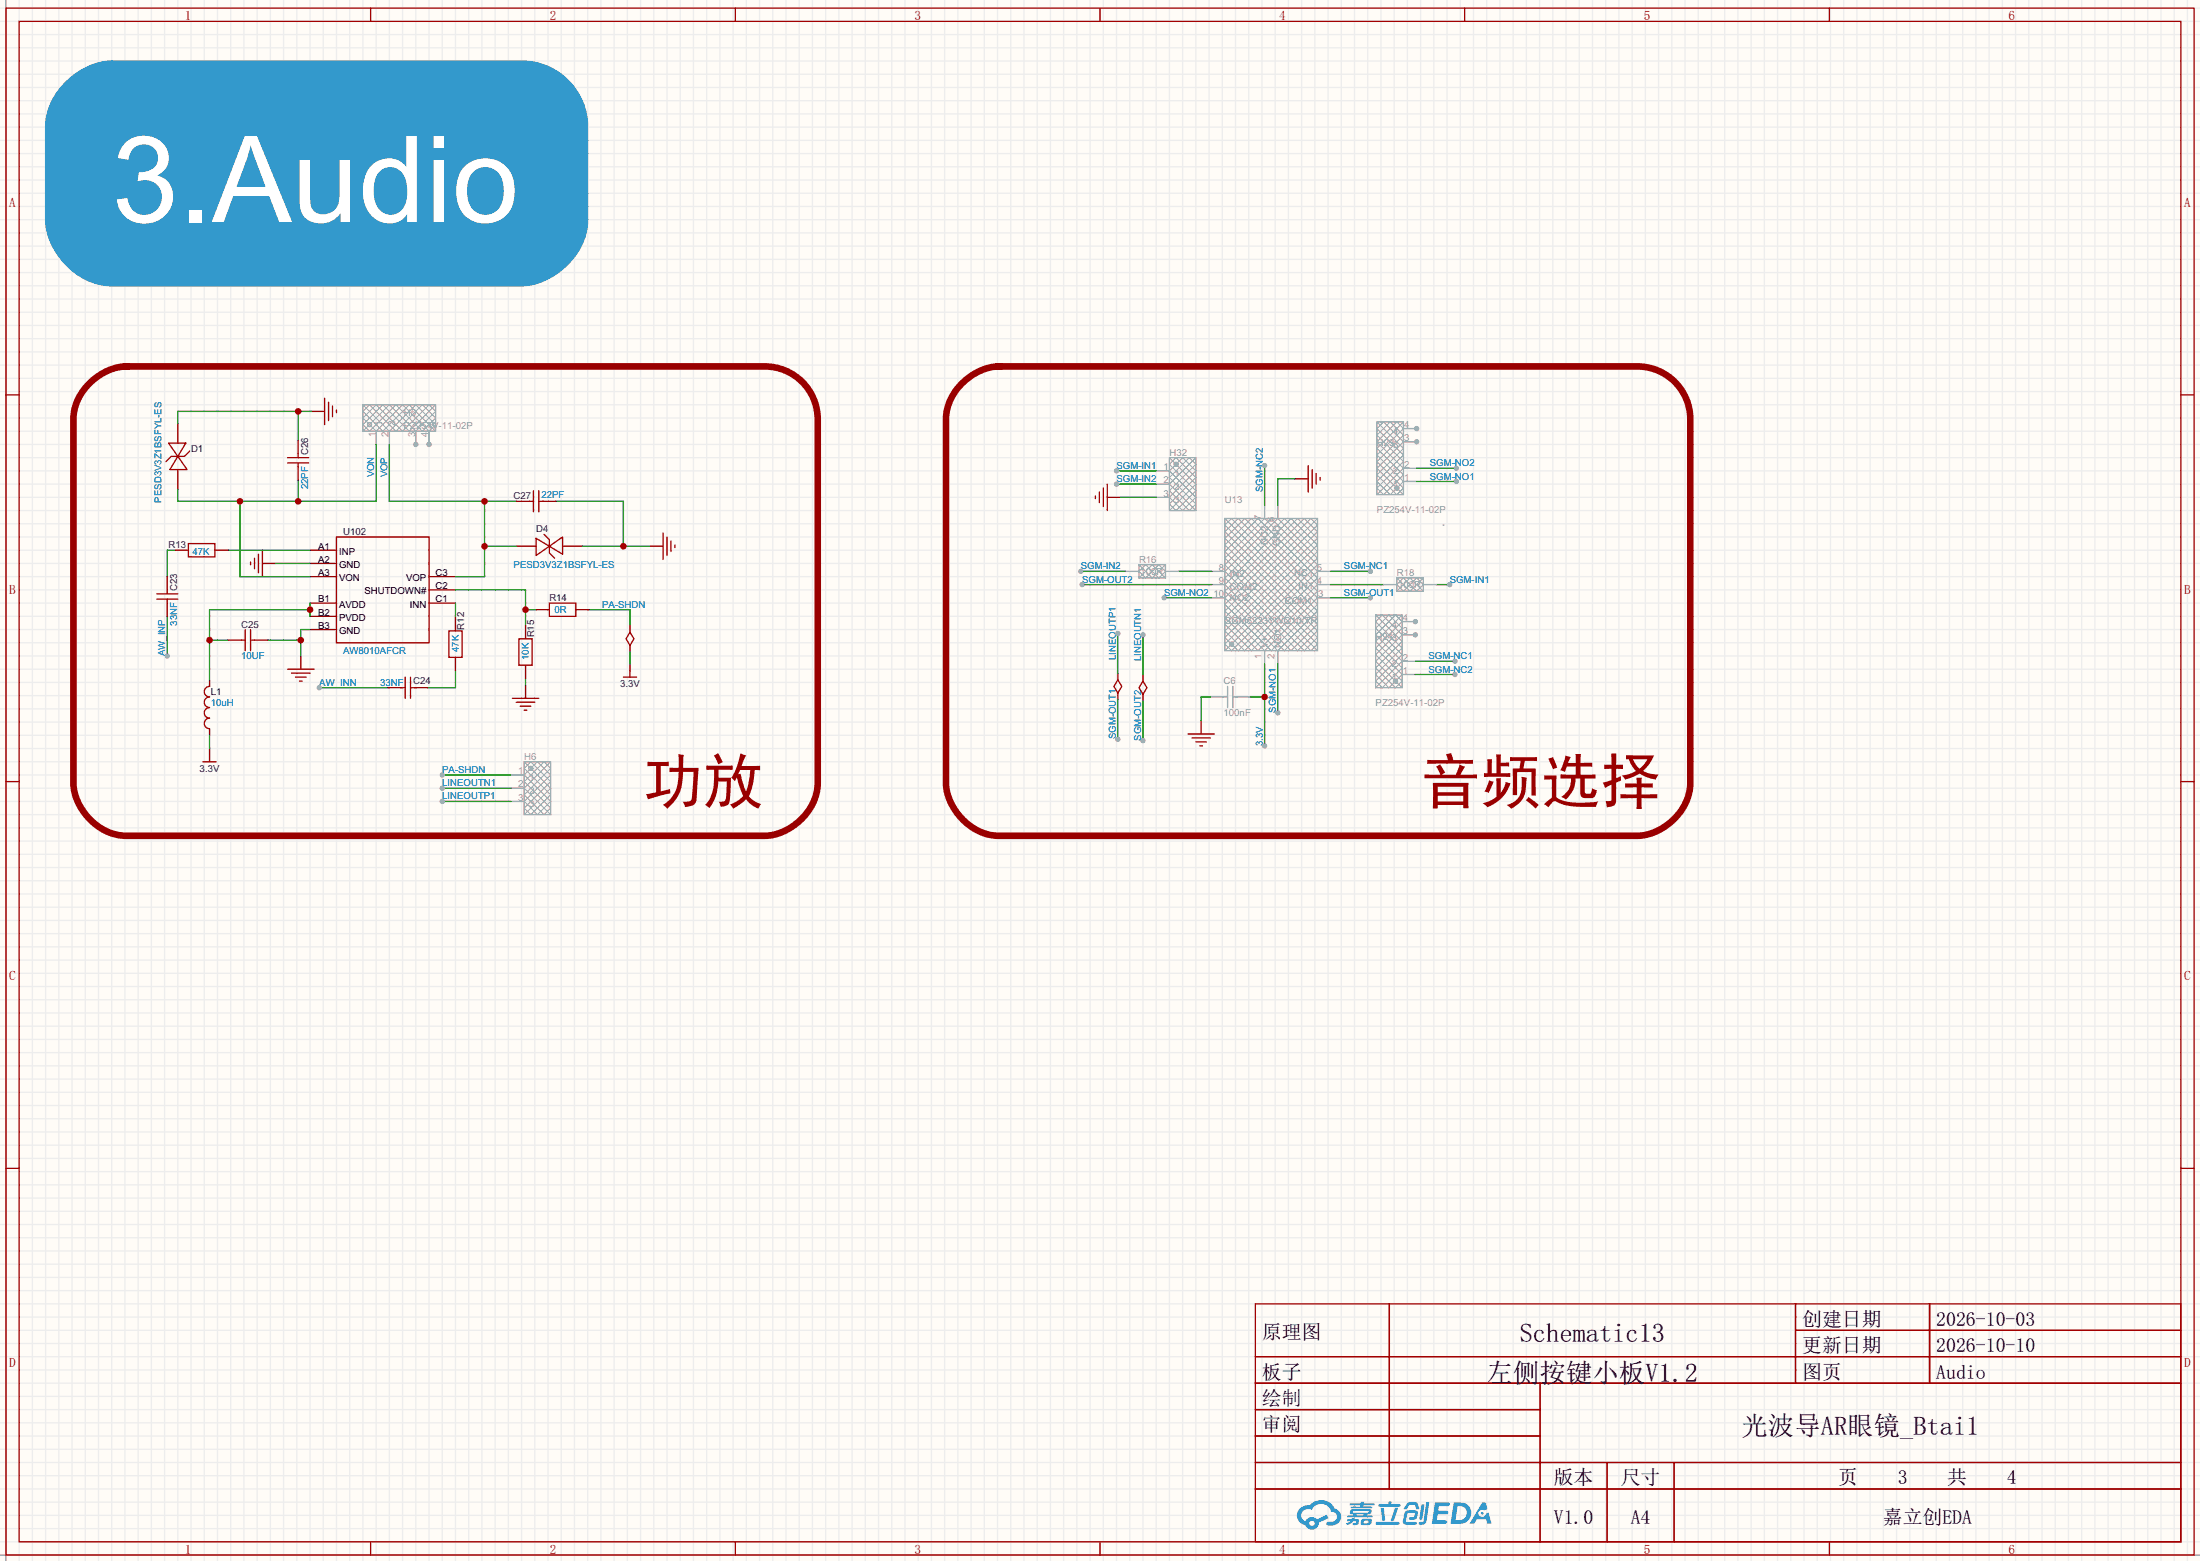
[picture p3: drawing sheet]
<svg xmlns="http://www.w3.org/2000/svg" width="423mm" height="300mm" viewBox="0 0 423 300" stroke-linecap="round" stroke-linejoin="round" font-family="sans-serif">
<path d="M0 0h422.7v299.9h-422.7z" fill="#fffcf7"/>
<g fill="none" stroke="#ededed" stroke-width=".25">
<path d="M0 1.6h422.7M0 4.1h422.7M0 6.6h422.7M0 9.2h422.7M0 11.7h422.7M0 14.3h422.7M0 16.8h422.7M0 19.3h422.7M1.1 0v299.9M3.7 0v299.9M6.2 0v299.9M8.8 0v299.9"/>
<path d="M11.3 0v299.9M13.8 0v299.9M16.4 0v299.9M18.9 0v299.9M21.5 0v299.9M24 0v299.9M26.5 0v299.9M29.1 0v299.9M31.6 0v299.9M34.2 0v299.9M36.7 0v299.9M39.2 0v299.9"/>
<path d="M41.8 0v299.9M44.3 0v299.9M46.9 0v299.9M49.4 0v299.9M51.9 0v299.9M54.5 0v299.9M57 0v299.9M59.6 0v299.9M62.1 0v299.9M64.6 0v299.9M67.2 0v299.9M69.7 0v299.9"/>
<path d="M72.3 0v299.9M74.8 0v299.9M77.3 0v299.9M79.9 0v299.9M82.4 0v299.9M85 0v299.9M87.5 0v299.9M90 0v299.9M92.6 0v299.9M95.1 0v299.9M97.7 0v299.9M100.2 0v299.9"/>
<path d="M102.7 0v299.9M105.3 0v299.9M107.8 0v299.9M110.4 0v299.9M112.9 0v299.9M115.4 0v299.9M118 0v299.9M120.5 0v299.9M123.1 0v299.9M125.6 0v299.9M128.1 0v299.9M130.7 0v299.9"/>
<path d="M133.2 0v299.9M135.8 0v299.9M138.3 0v299.9M140.8 0v299.9M143.4 0v299.9M145.9 0v299.9M148.5 0v299.9M151 0v299.9M153.5 0v299.9M156.1 0v299.9M158.6 0v299.9M161.2 0v299.9"/>
<path d="M163.7 0v299.9M166.2 0v299.9M168.8 0v299.9M171.3 0v299.9M173.9 0v299.9M176.4 0v299.9M178.9 0v299.9M181.5 0v299.9M184 0v299.9M186.6 0v299.9M189.1 0v299.9M191.6 0v299.9"/>
<path d="M194.2 0v299.9M196.7 0v299.9M199.3 0v299.9M201.8 0v299.9M204.3 0v299.9M206.9 0v299.9M209.4 0v299.9M212 0v299.9M214.5 0v299.9M217 0v299.9M219.6 0v299.9M222.1 0v299.9"/>
<path d="M224.7 0v299.9M227.2 0v299.9M229.7 0v299.9M232.3 0v299.9M234.8 0v299.9M237.4 0v299.9M239.9 0v299.9M242.4 0v299.9M245 0v299.9M247.5 0v299.9M250.1 0v299.9M252.6 0v299.9"/>
<path d="M255.1 0v299.9M257.7 0v299.9M260.2 0v299.9M262.8 0v299.9M265.3 0v299.9M267.8 0v299.9M270.4 0v299.9M272.9 0v299.9M275.5 0v299.9M278 0v299.9M280.5 0v299.9M283.1 0v299.9"/>
<path d="M285.6 0v299.9M288.2 0v299.9M290.7 0v299.9M293.2 0v299.9M295.8 0v299.9M298.3 0v299.9M300.9 0v299.9M303.4 0v299.9M305.9 0v299.9M308.5 0v299.9M311 0v299.9M313.6 0v299.9"/>
<path d="M316.1 0v299.9M318.6 0v299.9M321.2 0v299.9M323.7 0v299.9M326.3 0v299.9M328.8 0v299.9M331.3 0v299.9M333.9 0v299.9M336.4 0v299.9M339 0v299.9M341.5 0v299.9M344 0v299.9"/>
<path d="M346.6 0v299.9M349.1 0v299.9M351.7 0v299.9M354.2 0v299.9M356.7 0v299.9M359.3 0v299.9M361.8 0v299.9M364.4 0v299.9M366.9 0v299.9M369.4 0v299.9M372 0v299.9M374.5 0v299.9"/>
<path d="M377.1 0v299.9M379.6 0v299.9M382.1 0v299.9M384.7 0v299.9M387.2 0v299.9M389.8 0v299.9M392.3 0v299.9M394.8 0v299.9M397.4 0v299.9M399.9 0v299.9M402.5 0v299.9M405 0v299.9"/>
<path d="M407.5 0v299.9M410.1 0v299.9M412.6 0v299.9M415.2 0v299.9M417.7 0v299.9M420.2 0v299.9M0 21.9h422.7M0 24.4h422.7M0 27h422.7M0 29.5h422.7M0 32h422.7M0 34.6h422.7"/>
<path d="M0 37.1h422.7M0 39.7h422.7M0 42.2h422.7M0 44.7h422.7M0 47.3h422.7M0 49.8h422.7M0 52.4h422.7M0 54.9h422.7M0 57.4h422.7M0 60h422.7M0 62.5h422.7M0 65.1h422.7"/>
<path d="M0 67.6h422.7M0 70.1h422.7M0 72.7h422.7M0 75.2h422.7M0 77.8h422.7M0 80.3h422.7M0 82.8h422.7M0 85.4h422.7M0 87.9h422.7M0 90.5h422.7M0 93h422.7M0 95.5h422.7"/>
<path d="M0 98.1h422.7M0 100.6h422.7M0 103.2h422.7M0 105.7h422.7M0 108.2h422.7M0 110.8h422.7M0 113.3h422.7M0 115.9h422.7M0 118.4h422.7M0 120.9h422.7M0 123.5h422.7M0 126h422.7"/>
<path d="M0 128.6h422.7M0 131.1h422.7M0 133.6h422.7M0 136.2h422.7M0 138.7h422.7M0 141.3h422.7M0 143.8h422.7M0 146.3h422.7M0 148.9h422.7M0 151.4h422.7M0 154h422.7M0 156.5h422.7"/>
<path d="M0 159h422.7M0 161.6h422.7M0 164.1h422.7M0 166.7h422.7M0 169.2h422.7M0 171.7h422.7M0 174.3h422.7M0 176.8h422.7M0 179.4h422.7M0 181.9h422.7M0 184.4h422.7M0 187h422.7"/>
<path d="M0 189.5h422.7M0 192.1h422.7M0 194.6h422.7M0 197.1h422.7M0 199.7h422.7M0 202.2h422.7M0 204.8h422.7M0 207.3h422.7M0 209.8h422.7M0 212.4h422.7M0 214.9h422.7M0 217.5h422.7"/>
<path d="M0 220h422.7M0 222.5h422.7M0 225.1h422.7M0 227.6h422.7M0 230.2h422.7M0 232.7h422.7M0 235.2h422.7M0 237.8h422.7M0 240.3h422.7M0 242.9h422.7M0 245.4h422.7M0 247.9h422.7"/>
<path d="M0 250.5h422.7M0 253h422.7M0 255.6h422.7M0 258.1h422.7M0 260.6h422.7M0 263.2h422.7M0 265.7h422.7M0 268.3h422.7M0 270.8h422.7M0 273.3h422.7M0 275.9h422.7M0 278.4h422.7"/>
<path d="M0 281h422.7M0 283.5h422.7M0 286h422.7M0 288.6h422.7M0 291.1h422.7M0 293.7h422.7M0 296.2h422.7M0 298.7h422.7"/>
</g>
<path d="M1.1 0v299.9M0 298.7h422.7" fill="none" stroke="#999" stroke-width=".25"/>
<g fill="none" stroke="#a10000" stroke-width=".25">
<path d="M1.1 1.6h420.4v297.1h-420.4zM3.7 4.1h415.3v292.1h-415.3zM71.2 1.6v2.5M141.3 1.6v2.5M211.3 1.6v2.5M281.4 1.6v2.5M351.5 1.6v2.5M1.1 75.9h2.6M419 75.9h2.5M1.1 150.2h2.6M419 150.2h2.5M1.1 224.4h2.6"/>
<path d="M419 224.4h2.5M241.2 250.5h177.8v45.7h-177.8zM266.9 250.5v35.5M345 250.5v15.2M345 255.6h74M370.7 250.5v15.2M241.2 260.6h177.8M241.2 265.7h177.8M241.2 270.8h54.7M241.2 275.9h54.7M295.9 265.7v30.5M71.2 296.2v2.5"/>
<path d="M141.3 296.2v2.5M211.3 296.2v2.5M241.2 281h177.8M241.2 286h177.8M281.4 296.2v2.5M308.8 281v15.2M321.6 281v15.2M351.5 296.2v2.5"/>
</g>
<g fill="#5487ff">
<path d="M275.7 288.6h1.6a1.34 1.34 0 0 1 1.2 .2 .37 .37 0 0 1-.3 .6h-1.7l-.2 .8h1.6a.37 .37 0 0 1 .4 .4 .37 .37 0 0 1-.4 .3h-1.7l-.2 1.1h1.4a.48 .48 0 0 1 .6 .4v.2l-.3 .2h-2.6z"/>
<path d="M284.7 288.7h.7l.4 1.2-.6 .3a.72 .72 0 0 0-1.1 .2 .72 .72 0 0 0 .3 1 .72 .72 0 0 0 1-.4l.1-.2 .5-.2 .6 2.1h-.8l-.3-.8h-1.8l-.5 .8h-.9z"/>
<path d="M273.1 289h.6l-.4 2.7a.31 .31 0 0 1-.3 .3 .31 .31 0 0 1-.3-.3z"/>
<path d="M274 288.6h.6l-.5 3.7a.97 .97 0 0 1-1.6 .5l.2-.4h.6l.2-.2z"/>
<path d="M270.3 288.8l.5-.2h1.2l.4 .4 .3 .8-.6 .2-.3-.9h-.8l-.2 .1-.6 .8-.5-.1z"/>
<path d="M269.9 290.4l.5-.3h1.4a.69 .69 0 0 1 .6 .5 .69 .69 0 0 1-.1 .7 .74 .74 0 0 1-.8 .7h-.6a.27 .27 0 0 1-.2-.3 .27 .27 0 0 1 .3-.3h.6l.2-.7h-1.4l-.3 1.6 1.9 .1a.28 .28 0 0 1 .2 .3 .28 .28 0 0 1-.3 .2h-1.9l-.4-.3-.1-.4z"/>
<path d="M264.3 292.4h4.3a.28 .28 0 0 1 .3 .3 .28 .28 0 0 1-.3 .2h-4.2l-.1-.1z"/>
<path d="M268 289.7h.6l-.8 2.4a.3 .3 0 0 1-.4 .2 .3 .3 0 0 1-.2-.3z"/>
<path d="M265.3 289.7h.6l.2 2.2-.2 .3-.4-.2z"/>
<path d="M264.8 288.9h1.9l.2-.5h.5l-.1 .5h1.5a.27 .27 0 0 1 .3 .3 .27 .27 0 0 1-.3 .3h-3.9l-.1-.2z"/>
<path d="M258.9 291.8h.7l.1-.1 .6-.1-.1 .2 .8 .1 .1 .3-.2 .6-1.1 .2v-.4l.7-.1v-.2l-.5-.1-.5 .5-.8 .3-.1-.4 .8-.3h-.6z"/>
<path d="M259.3 288.8h2.1l.1-.3h.6l-.1 .3h1.9l.2 .2-.2 .2h-1.9l-.1 .2h1.6l.2 .2-.2 .2h-3.9l-.1-.4h1.8v-.2h-1.9l-.1-.1z"/>
<path d="M279.3 288.6l-.6 4.2h1.4a2.14 2.14 0 0 0 2.6-2.2 2.14 2.14 0 0 0-2.7-2zM280 289.3a1.37 1.37 0 0 1 1.8 1.2 1.37 1.37 0 0 1-1.5 1.5h-.7z"/>
<path d="M259.4 290.1l-.1 .7 .6 .1 .1 .2h-1.2l.1 .4h4.6l.2-.1-.2-.3h-.9l.1-.2a.6 .6 0 0 0 .7-.2 .6 .6 0 0 0 0-.7l-3.6-.1zM260 290.3l2.9 .1-.1 .2h-2.8zM260.6 290.9h1.4l-.1 .2h-1.2z"/>
<path d="M261.6 291.9a.9 .9 0 0 0-.1 1 2.48 2.48 0 0 0 1.9-.1 .84 .84 0 0 0 0-1h-1.4zM262.1 292.2l.7-.1 .1 .4-.2 .1h-.7z"/>
<path d="M249.8 289.7a1.91 1.91 0 0 0-.6 2 1.91 1.91 0 0 0 1.6 1.3 1.35 1.35 0 0 0 1.5 .9 1.35 1.35 0 0 0 1.1-1.4l1.9-.9-.5-.6-1.8 .9a1.41 1.41 0 0 0-2.2 .3 1.25 1.25 0 0 1-.6-1.7 1.25 1.25 0 0 1 1.8-.4 1.97 1.97 0 0 1 2-1.2 1.97 1.97 0 0 1 1.7 1.5 .96 .96 0 0 1 1.1 .9 .96 .96 0 0 1-.9 1h-.6a.39 .39 0 0 0-.5 .4 .39 .39 0 0 0 .4 .4 1.87 1.87 0 0 0 1.9-.5 1.87 1.87 0 0 0 .3-2.1l-.6-.6-.4-.1a2.86 2.86 0 0 0-4.8-.6h-.3a2.27 2.27 0 0 0-1.5 .5zM251.6 292.7a.49 .49 0 0 1 .9 0 .49 .49 0 0 1-.9 0z"/>
<circle cx="284.8" cy="290.7" r=".27"/>
</g>
<g fill="none" stroke="#a10000" stroke-width=".25">
<path d="M32.4 85.1h3.3l-1.5 2.6zM34.2 87.7l1.7 2.5h-3.3zM36.4 86.7l-1 1h-2.5l-1 1M210.4 95.3v.5M211.2 94.5v2.1M212 93.8v3.5M212.7 93v5.1M48.1 108v.5M48.9 107.2v2.1M49.7 106.5v3.5M50.4 105.7v5.1M64.6 103.2h17.8v20.3h-17.8z"/>
<path d="M103 103.4l2.5 1.5-2.5 1.8zM104.5 102.7l1 1v2.5l1.1 1M105.5 104.9l2.6-1.7v3.3zM55.2 128.6h5.1M56 129.3h3.6M56.8 130.1h2M57.5 130.8h.5"/>
</g>
<g fill="none" stroke="#870000" stroke-width=".25">
<path d="M34.2 81.3v3.8M34.2 90.2v3.8M212.7 95.5h2.6M50.4 108.2h2.6M59.6 105.7h5M59.6 108.2h5M59.6 110.8h5M59.6 115.9h5M59.6 118.4h5M82.4 110.8h5.1M82.4 115.9h5.1M82.4 113.3h5.1"/>
<path d="M99.2 104.9h3.8M108.1 104.9h3.8M57.8 126v2.6M59.6 120.9h5"/>
</g>
<path d="M235.3 99.6l17.8 17.8-7.6 7.6-10.2-10.2 15.3-15.2 2.5 2.5-17.8 17.8 5.1 5.1 12.7-12.7-12.7-12.7-5.1 5.1 17.8 17.8-2.5 2.5-15.3-15.2 10.2-10.2 7.6 7.6-17.8 17.8M236.6 99.6l-1.3 1.3 17.8 17.8-6.3 6.3-11.5-11.4 14-14 3.8 3.8-17.8 17.8 3.8 3.8 14-14-11.4-11.4-6.4 6.4 17.8 17.7-1.3 1.3-16.5-16.5 8.9-8.9 8.9 8.9-16.5 16.5-1.3-1.3 17.8-17.7-6.3-6.4-11.5 11.4 14 14 3.8-3.8-17.8-17.8 3.8-3.8 14 14-11.4 11.4-6.4-6.3 17.8-17.8-1.3-1.3-16.5 16.5 8.9 8.9 8.9-8.9zM253.1 99.6l-17.8 17.8 7.7 7.6 10.1-10.2-15.2-15.2-2.6 2.5 17.8 17.8-5.1 5.1-12.7-12.7 12.7-12.7 5.1 5.1-17.8 17.8 2.6 2.5 15.2-15.2-10.1-10.2-7.7 7.6 17.8 17.8M236.8 123.4l.1 .2M236.9 123.9l-.1 .2" fill="none" stroke="#999" stroke-width=".19"/>
<g fill="none" stroke="#999" stroke-width=".25">
<path d="M235.3 99.6h17.8v25.4h-17.8zM243 97.1v2.5M245.5 97.1v2.5M232.8 114.8h2.5M232.8 112.3h2.5M232.8 109.8h2.5M253.1 114.8h2.6M253.1 112.3h2.6M253.1 109.8h2.6M277.2 100.9h.1M243 125v2.5M245.5 125v2.5"/>
<circle cx="236.6" cy="123.7" r=".38"/>
</g>
<path d="M243 89.4v7.7M53 108.2h6.6" fill="none" stroke="#008700" stroke-width=".25"/>
<circle cx="243" cy="89.4" r=".51" fill="#999"/>
<path d="M207.6 109.8h8.7" fill="none" stroke="#008700" stroke-width=".25"/>
<circle cx="207.6" cy="109.8" r=".51" fill="#999"/>
<path d="M226.4 109.8h6.4M51.4 123h6.4M59.6 120.9h-1.8v5.1" fill="none" stroke="#008700" stroke-width=".25"/>
<circle cx="57.8" cy="123" r=".63" fill="#c00"/>
<path d="M207.9 112.3h24.9" fill="none" stroke="#008700" stroke-width=".25"/>
<circle cx="207.9" cy="112.3" r=".51" fill="#999"/>
<path d="M264.5 95l5.1-5-5.1-5.1 3.9-3.8 1.2 1.2-5.1 5.1 5.1 5.1-2.5 2.5-2.6-2.5 5.1-5.1-5.1-5.1 1.3-1.2 3.8 3.8-5.1 5.1 5.1 5M264.5 81.1l5.1 5-5.1 5.1 3.9 3.8 1.2-1.2-5.1-5.1 5.1-5.1-2.5-2.5-2.6 2.5 5.1 5.1-5.1 5.1 1.3 1.2 3.8-3.8-5.1-5.1 5.1-5M268.5 93.4l.2 .2M268.7 93.9l-.2 .2" fill="none" stroke="#999" stroke-width=".19"/>
<g fill="none" stroke="#999" stroke-width=".25">
<path d="M264.5 81.1h5.1v13.9h-5.1zM269.6 92.5h2.6M269.6 84.9h2.6"/>
<circle cx="268.4" cy="93.8" r=".38"/>
</g>
<circle cx="272.2" cy="84.9" r=".51" fill="#999"/>
<path d="M269.6 90h2.6M269.6 82.3h2.6" fill="none" stroke="#999" stroke-width=".25"/>
<circle cx="272.2" cy="82.3" r=".51" fill="#999"/>
<path d="M69.7 77.8l5.1 5 5.1-5 3.8 3.8-1.3 1.2-5.1-5-5 5-2.6-2.5 2.6-2.5 5 5 5.1-5 1.3 1.2-3.8 3.8-5.1-5-5.1 5M83.7 77.8l-5.1 5-5.1-5-3.8 3.8 1.3 1.2 5.1-5 5.1 5 2.5-2.5-2.5-2.5-5.1 5-5.1-5-1.3 1.2 3.8 3.8 5.1-5 5.1 5M71.2 81.2l.1 .2M71.3 81.7l-.1 .2" fill="none" stroke="#999" stroke-width=".19"/>
<g fill="none" stroke="#999" stroke-width=".25">
<path d="M69.7 77.8h14v5h-14zM72.3 82.8v2.6M79.9 82.8v2.6"/>
<circle cx="71" cy="81.6" r=".38"/>
</g>
<circle cx="79.9" cy="85.4" r=".51" fill="#999"/>
<path d="M74.8 82.8v2.6M82.4 82.8v2.6" fill="none" stroke="#999" stroke-width=".25"/>
<circle cx="82.4" cy="85.4" r=".51" fill="#999"/>
<path d="M264.3 118.1l5.1 5.1-5.1 5.1 3.8 3.8 1.3-1.3-5.1-5 5.1-5.1-2.6-2.6-2.5 2.6 5.1 5.1-5.1 5 1.3 1.3 3.8-3.8-5.1-5.1 5.1-5.1M264.3 132.1l5.1-5.1-5.1-5 3.8-3.9 1.3 1.3-5.1 5.1 5.1 5.1-2.6 2.5-2.5-2.5 5.1-5.1-5.1-5.1 1.3-1.3 3.8 3.9-5.1 5 5.1 5.1M268.3 130.5l.1 .2M268.4 131l-.1 .2" fill="none" stroke="#999" stroke-width=".19"/>
<g fill="none" stroke="#999" stroke-width=".25">
<path d="M264.3 118.1h5.1v14h-5.1zM269.4 129.6h2.5M269.4 122h2.5"/>
<circle cx="268.1" cy="130.8" r=".38"/>
</g>
<circle cx="271.9" cy="122" r=".51" fill="#999"/>
<path d="M269.4 119.4h2.5M269.4 127h2.5" fill="none" stroke="#999" stroke-width=".25"/>
<circle cx="271.9" cy="119.4" r=".51" fill="#999"/>
<path d="M223.6 114.8h9.2" fill="none" stroke="#008700" stroke-width=".25"/>
<circle cx="223.6" cy="114.8" r=".51" fill="#999"/>
<path d="M240.2 133.9h2.8M243 127.5v15.8" fill="none" stroke="#008700" stroke-width=".25"/>
<circle cx="243" cy="133.9" r=".63" fill="#c00"/>
<circle cx="243" cy="143.3" r=".51" fill="#999"/>
<path d="M245.5 127.5v9.4" fill="none" stroke="#008700" stroke-width=".25"/>
<circle cx="245.5" cy="136.9" r=".51" fill="#999"/>
<path d="M255.7 109.8h7.6" fill="none" stroke="#008700" stroke-width=".25"/>
<circle cx="263.3" cy="109.8" r=".51" fill="#999"/>
<path d="M46.1 96.3v14.5h13.5M57.3 92.2v4.1M72.3 85.4v10.9h-38.1v-2.3" fill="none" stroke="#008700" stroke-width=".25"/>
<g fill="#c00">
<circle cx="57.3" cy="96.3" r=".63"/>
<circle cx="46.1" cy="96.3" r=".63"/>
</g>
<path d="M276 112.3h2.5" fill="none" stroke="#008700" stroke-width=".25"/>
<circle cx="278.5" cy="112.3" r=".51" fill="#999"/>
<path d="M255.7 112.3h10.1M255.7 114.8h7.6" fill="none" stroke="#008700" stroke-width=".25"/>
<circle cx="263.3" cy="114.8" r=".51" fill="#999"/>
<path d="M74.8 85.4v10.9h24.4M93.1 96.3v14.5h-5.6M93.1 104.9h6.1" fill="none" stroke="#008700" stroke-width=".25"/>
<g fill="#c00">
<circle cx="93.1" cy="96.3" r=".63"/>
<circle cx="93.1" cy="104.9" r=".63"/>
</g>
<path d="M216.3 109.8h2.5M218.8 108.5h5.1v2.5h-5.1zM223.9 109.8h2.5M265.8 112.3h2.6M268.4 111h5v2.6h-5zM273.4 112.3h2.6M232.5 133.9h3.3M235.8 131.9v4M236.9 131.9v4M236.9 133.9h3.3" fill="none" stroke="#999" stroke-width=".25"/>
<path d="M248.8 92h-3.3v5.1M32.1 118.4v7.6M33.7 105.7h-1.6v5.1M43.8 105.7h15.8M87.5 115.9v2.8M87.5 128.8v3.3h-5.3M232.5 133.9h-1.7v4.6" fill="none" stroke="#008700" stroke-width=".25"/>
<path d="M248.8 92h2.5M230.8 138.5v2.5" fill="none" stroke="#870000" stroke-width=".25"/>
<path d="M251.3 89.4v5.1M252.1 90.2v3.6M252.9 91v2M253.6 91.7v.5M228.2 141h5.1M229 141.8h3.5M229.7 142.5h2.1M230.5 143.3h.5" fill="none" stroke="#a10000" stroke-width=".25"/>
<path d="M218.8 111l2.6-2.5 2.5 2.5M218.8 108.5l2.6 2.5 2.5-2.5M220.1 108.5l-1.3 1.3 1.3 1.2 2.5-2.5 1.3 1.3-1.3 1.2zM268.4 112.3l1.2-1.3 2.6 2.6 1.2-1.3-1.2-1.3-2.6 2.6zM268.4 113.6l2.5-2.6 2.5 2.6M268.4 111l2.5 2.6 2.5-2.6" fill="none" stroke="#999" stroke-width=".19"/>
<circle cx="32.1" cy="126" r=".51" fill="#999"/>
<path d="M61.3 132.1h13.2" fill="none" stroke="#008700" stroke-width=".25"/>
<circle cx="61.3" cy="132.1" r=".51" fill="#999"/>
<path d="M87.5 113.3h13.5v6.9M101 117.1h2" fill="none" stroke="#008700" stroke-width=".25"/>
<circle cx="101" cy="117.1" r=".63" fill="#c00"/>
<path d="M59.6 117.1h-19.3v13.7M59.6 115.9v2.5M113.2 117.1h7.8v3.1M40.3 123h3.5M101 130.3v1.3M40.3 141v2.8" fill="none" stroke="#008700" stroke-width=".25"/>
<path d="M101 131.6v2.6M121 127.5v1.3M40.3 143.8v1.3" fill="none" stroke="#870000" stroke-width=".25"/>
<path d="M98.4 134.2h5.1M99.2 134.9h3.5M99.9 135.7h2.1M100.7 136.4h.5M119.8 130.1h2.5M121 128.8v1.3M39 146.3h2.5M40.3 145.1v1.2" fill="none" stroke="#a10000" stroke-width=".25"/>
<g fill="#c00">
<circle cx="59.6" cy="117.1" r=".63"/>
<circle cx="40.3" cy="123" r=".63"/>
</g>
<path d="M124.8 104.9h2.6" fill="none" stroke="#870000" stroke-width=".25"/>
<path d="M127.4 102.4v5.1M128.1 103.2v3.5M128.9 103.9v2.1M129.7 104.7v.5" fill="none" stroke="#a10000" stroke-width=".25"/>
<path d="M106.8 96.3h13v8.6M111.9 104.9h12.9" fill="none" stroke="#008700" stroke-width=".25"/>
<circle cx="119.8" cy="104.9" r=".63" fill="#c00"/>
<path d="M59.8 79h2.6" fill="none" stroke="#870000" stroke-width=".25"/>
<path d="M62.4 76.5v5.1M63.1 77.3v3.5M63.9 78v2M64.6 78.8v.5" fill="none" stroke="#a10000" stroke-width=".25"/>
<path d="M57.3 79v5.6M59.8 79h-25.6v2.3" fill="none" stroke="#008700" stroke-width=".25"/>
<circle cx="57.3" cy="79" r=".63" fill="#c00"/>
<g fill="none" stroke="#999" stroke-width=".19">
<path d="M224.7 87.9l5 5.1-5 5.1M225.9 87.9l-1.2 1.3 5 5.1-3.8 3.8-1.2-1.3 5-5.1zM226.1 88.8l.2 .2M226.3 89.4l-.2 .1M227.2 87.9l-2.5 2.6 5 5-2.5 2.6-2.5-2.6 5-5zM228.5 87.9l-3.8 3.8 5 5.1-1.2 1.3-3.8-3.8 5-5.1zM229.7 87.9l-5 5.1 5 5.1M100.7 146.3l5.1 5.1-5.1 5.1M102 146.3l-1.3 1.3 5.1 5.1-3.8 3.8-1.3-1.3 5.1-5zM102.1 147.3l.2 .1M102.3 147.8l-.2 .2M103.3 146.3l-2.6 2.6 5.1 5.1-2.5 2.5-2.6-2.5 5.1-5.1z"/>
<path d="M104.5 146.3l-3.8 3.9 5.1 5-1.3 1.3-3.8-3.8 5.1-5.1zM105.8 146.3l-5.1 5.1 5.1 5.1"/>
</g>
<g fill="none" stroke="#999" stroke-width=".25">
<path d="M222.1 90.5h2.6M222.1 93h2.6M222.1 95.5h2.6M224.7 87.9h5v10.2h-5zM98.2 148.9h2.5M98.2 151.4h2.5M98.2 154h2.5M100.7 146.3h5.1v10.2h-5.1z"/>
<circle cx="225.9" cy="89.2" r=".38"/>
<circle cx="102" cy="147.6" r=".38"/>
</g>
<path d="M85 154h13.2" fill="none" stroke="#008700" stroke-width=".25"/>
<circle cx="85" cy="154" r=".51" fill="#999"/>
<path d="M85 151.4h13.2" fill="none" stroke="#008700" stroke-width=".25"/>
<circle cx="85" cy="151.4" r=".51" fill="#999"/>
<path d="M85 148.9h13.2" fill="none" stroke="#008700" stroke-width=".25"/>
<circle cx="85" cy="148.9" r=".51" fill="#999"/>
<g fill="none" stroke="#870000" stroke-width=".25">
<path d="M57.3 84.6v2.6M57.3 89.7v2.5M99.2 96.3h2.5M104.3 96.3h2.5M32.1 110.8v2.5M32.1 115.9v2.5M33.7 105.7h2.5M41.3 105.7h2.5M87.5 118.7v2.5M103 117.1h2.5M110.6 117.1h2.6M40.3 130.8v1.1"/>
<path d="M40.3 140v1M43.8 123h2.6M48.9 123h2.5M74.5 132.1h2.6M79.6 132.1h2.6M87.5 126.3v2.5M101 120.2v2.5M101 127.8v2.5"/>
</g>
<g fill="none" stroke="#a10000" stroke-width=".25">
<path d="M55.2 88.9h4.1M55.2 87.9h4.1M57.3 87.2v.7M57.3 88.9v.8M101.7 96.3h.8M102.5 94.3v4M103.5 94.3v4M103.5 96.3h.8M30.1 115.1h4.1M30.1 114.1h4.1M32.1 113.3v.8M32.1 115.1v.8"/>
<path d="M36.2 104.4h5.1v2.6h-5.1zM105.5 115.9h5.1v2.5h-5.1zM40.3 131.9a1.02 1.02 0 0 0-1.1 1 1.02 1.02 0 0 0 1.1 1 1.02 1.02 0 0 0-1.1 1 1.02 1.02 0 0 0 1.1 1 1.02 1.02 0 0 0-1.1 1 1.02 1.02 0 0 0 1.1 1.1 1.02 1.02 0 0 0-1.1 1 1.02 1.02 0 0 0 1.1 1M46.4 123h.7M47.1 120.9v4.1M48.1 120.9v4.1M48.1 123h.8M77.1 132.1h.8M77.9 130.1v4.1M78.9 130.1v4.1M78.9 132.1h.7M86.2 121.2h2.6v5.1h-2.6z"/>
<path d="M99.7 122.7h2.5v5.1h-2.5z"/>
</g>
<path d="M215.3 95.5h6.8M272.2 90h7.6" fill="none" stroke="#008700" stroke-width=".25"/>
<path d="M17 73.8a10.8 10.8 0 0 1 7.3-3.4h122.6a10.2 10.2 0 0 1 10.2 10.2v69.8a10.9 10.9 0 0 1-10.2 10.2h-122.6a10.9 10.9 0 0 1-10.2-10.2v-69.8a9.8 9.8 0 0 1 2.9-6.8zM184.7 73.8a10.8 10.8 0 0 1 7.2-3.4h122.7a10.2 10.2 0 0 1 10.1 10.2v69.8a10.9 10.9 0 0 1-10.1 10.2h-122.7a10.9 10.9 0 0 1-10.2-10.2v-69.8a9.8 9.8 0 0 1 3-6.8z" fill="none" stroke="#900" stroke-width="1.3"/>
<circle cx="279.8" cy="90" r=".51" fill="#999"/>
<path d="M214.8 129.3v1.3M214.8 133.1v1.3" fill="none" stroke="#870000" stroke-width=".25"/>
<path d="M214.8 130.6l.7 1.3-.7 1.2-.8-1.2z" fill="none" stroke="#a10000" stroke-width=".25"/>
<path d="M214.8 121.7v7.6" fill="none" stroke="#008700" stroke-width=".25"/>
<circle cx="214.8" cy="121.7" r=".51" fill="#999"/>
<path d="M219.6 129.6v1.2M219.6 133.4v1.3" fill="none" stroke="#870000" stroke-width=".25"/>
<path d="M219.6 130.8l.7 1.3-.7 1.3-.8-1.3z" fill="none" stroke="#a10000" stroke-width=".25"/>
<path d="M219.6 122v7.6" fill="none" stroke="#008700" stroke-width=".25"/>
<circle cx="219.6" cy="122" r=".51" fill="#999"/>
<path d="M214.8 134.4v7.6" fill="none" stroke="#008700" stroke-width=".25"/>
<circle cx="214.8" cy="142" r=".51" fill="#999"/>
<path d="M219.6 134.7v7.6" fill="none" stroke="#008700" stroke-width=".25"/>
<circle cx="219.6" cy="142.3" r=".51" fill="#999"/>
<path d="M271.9 127h7.6" fill="none" stroke="#008700" stroke-width=".25"/>
<circle cx="279.5" cy="127" r=".51" fill="#999"/>
<path d="M272.2 92.5h7.6" fill="none" stroke="#008700" stroke-width=".25"/>
<circle cx="279.8" cy="92.5" r=".51" fill="#999"/>
<path d="M271.9 129.6h7.6" fill="none" stroke="#008700" stroke-width=".25"/>
<circle cx="279.5" cy="129.6" r=".51" fill="#999"/>
<path d="M214.5 93h7.6" fill="none" stroke="#008700" stroke-width=".25"/>
<circle cx="214.5" cy="93" r=".51" fill="#999"/>
<path d="M214.5 90.5h7.6" fill="none" stroke="#008700" stroke-width=".25"/>
<circle cx="214.5" cy="90.5" r=".51" fill="#999"/>
<path d="M13 15.4a13.2 13.2 0 0 1 8.5-3.7h78.7a12.7 12.7 0 0 1 12.7 12.7v17.8a13.5 13.5 0 0 1-8.9 12l-2.6 .6-1.2 .1h-78.7a13.5 13.5 0 0 1-12-8.9l-.7-2.6v-1.2v-17.8a12.3 12.3 0 0 1 4.2-9z" fill="#39c" stroke="#39c" stroke-width=".25"/>
<path d="M121 120.2v1.3M121 124v1.3" fill="none" stroke="#870000" stroke-width=".25"/>
<path d="M121 121.5l.8 1.2-.8 1.3-.7-1.3z" fill="none" stroke="#a10000" stroke-width=".25"/>
<path d="M121 125.3v2.2" fill="none" stroke="#008700" stroke-width=".25"/>
<text font-size="23.1" fill="#fff" x="21.5" y="42.7">3.Audio</text>
<g font-size="11.5" fill="#900">
<text x="123.6" y="154.2">功放</text>
<text x="272.9" y="154.2">音频选择</text>
</g>
<g font-size="5.1">
<text x="292" y="257.8">Schematic13</text>
<text x="285.6" y="265.5">左侧按键小板V1.2</text>
<text x="334.6" y="275.6">光</text>
<text x="339.6" y="275.6">波</text>
<text x="344.7" y="275.6">导</text>
<text x="349.8" y="275.6">A</text>
<text x="352.3" y="275.6">R</text>
<text x="354.9" y="275.6">眼</text>
<text x="360" y="275.6">镜</text>
<text x="365" y="275.6">_</text>
<text x="367.6" y="275.6">B</text>
<text x="370.1" y="275.6">t</text>
<text x="372.7" y="275.6">a</text>
<text x="375.2" y="275.6">i</text>
<text x="377.7" y="275.6">1</text>
</g>
<g font-size="3.8">
<text x="242.4" y="257.2">原理图</text>
<text x="346.2" y="254.7">创建日期</text>
<text x="372" y="254.7">2026-10-03</text>
<text x="346.2" y="259.8">更新日期</text>
<text x="372" y="259.8">2026-10-10</text>
<text x="242.4" y="269.9">绘制</text>
<text x="242.4" y="264.8">板子</text>
<text x="346.2" y="264.8">图页</text>
<text x="372" y="264.8">Audio</text>
<text x="242.4" y="275">审阅</text>
<text x="298.5" y="285.2">版本</text>
<text x="311.4" y="285.2">尺寸</text>
<text x="353.2" y="285.2">页</text>
<text x="364.6" y="285.2">3</text>
<text x="374.1" y="285.2">共</text>
<text x="385.5" y="285.2">4</text>
<text x="298.5" y="292.8">V1.0</text>
<text x="313.3" y="292.8">A4</text>
<text x="361.7" y="292.8">嘉立创E</text>
<text x="375.1" y="292.8">DA</text>
</g>
<g font-size="2.5" fill="#a00000">
<text x="35.5" y="3.8">1</text>
<text x="105.6" y="3.8">2</text>
<text x="175.7" y="3.8">3</text>
<text x="245.7" y="3.8">4</text>
<text x="315.8" y="3.8">5</text>
<text x="385.8" y="3.8">6</text>
<text x="1.8" y="39.7">A</text>
<text x="419.6" y="39.7">A</text>
<text x="1.8" y="114">B</text>
<text x="419.6" y="114">B</text>
<text x="1.8" y="188.3">C</text>
<text x="419.6" y="188.3">C</text>
<text x="1.8" y="262.6">D</text>
<text x="419.6" y="262.6">D</text>
<text x="35.5" y="298.5">1</text>
<text x="105.6" y="298.5">2</text>
<text x="175.7" y="298.5">3</text>
<text x="245.7" y="298.5">4</text>
<text x="315.8" y="298.5">5</text>
<text x="385.8" y="298.5">6</text>
</g>
<g font-size="1.8" fill="#999">
<text x="72.1" y="84" transform="rotate(-90 72.1 84)">1</text>
<text x="73.4" y="81.9" transform="rotate(-90 73.4 81.9)">1</text>
<text x="74.7" y="84" transform="rotate(-90 74.7 84)">2</text>
<text x="75.9" y="81.9" transform="rotate(-90 75.9 81.9)">2</text>
<text x="77.6" y="79.9">H5</text>
<text x="77.6" y="82.5">PZ254V-11-02P</text>
<text x="79.7" y="84" transform="rotate(-90 79.7 84)">3</text>
<text x="81" y="81.9" transform="rotate(-90 81 81.9)">3</text>
<text x="82.3" y="84" transform="rotate(-90 82.3 84)">4</text>
<text x="83.6" y="81.9" transform="rotate(-90 83.6 81.9)">4</text>
<text x="267.7" y="83.5">4</text>
<text x="269.7" y="82.2">4</text>
<text x="224.7" y="87.6">H32</text>
<text x="264.5" y="85.8">H233</text>
<text x="269.7" y="84.7">3</text>
<text x="269.7" y="89.8">2</text>
<text x="223.5" y="90.3">1</text>
<text x="223.5" y="92.9">2</text>
<text x="223.5" y="95.4">3</text>
<text x="225.6" y="91.6">1</text>
<text x="225.6" y="94.1">2</text>
<text x="267.7" y="93.6">1</text>
<text x="267.7" y="91.1">2</text>
<text x="269.7" y="92.4">1</text>
<text x="225.6" y="96.7">3</text>
<text x="235.3" y="96.7">U13</text>
<text x="242.3" y="100" transform="rotate(-90 242.3 100)">7</text>
<text x="244.9" y="100.2" transform="rotate(-90 244.9 100.2)">6</text>
<text x="264.5" y="98.5">PZ254V-11-02P</text>
<text x="243.6" y="104.7" transform="rotate(-90 243.6 104.7)">NC2</text>
<text x="245.9" y="105" transform="rotate(-90 245.9 105)">GND</text>
<text x="218.8" y="108.1">R16</text>
<text x="219.1" y="110.4">100R</text>
<text x="234.2" y="109.6">8</text>
<text x="234.2" y="112.2">9</text>
<text x="236.3" y="110.9">IN2</text>
<text x="236.3" y="113.4">COM2</text>
<text x="248.7" y="110.6">NC1</text>
<text x="249.5" y="113.2">IN1</text>
<text x="253" y="112.2">4</text>
<text x="253" y="109.6">5</text>
<text x="268.4" y="110.7">R18</text>
<text x="268.6" y="113">100R</text>
<text x="233.2" y="114.7">10</text>
<text x="235.3" y="119.8">SGM5223YWQ10/TR</text>
<text x="236.3" y="115.5">NO2</text>
<text x="246.8" y="116">COM1</text>
<text x="253.2" y="114.7">3</text>
<text x="269.5" y="119.3">4</text>
<text x="243.6" y="124.6" transform="rotate(-90 243.6 124.6)">V+</text>
<text x="246.1" y="124.6" transform="rotate(-90 246.1 124.6)">NO1</text>
<text x="264.3" y="122.9">H243</text>
<text x="267.4" y="120.6">4</text>
<text x="269.5" y="121.8">3</text>
<text x="235.1" y="131.5">C6</text>
<text x="242.3" y="126.6" transform="rotate(-90 242.3 126.6)">1</text>
<text x="244.9" y="126.6" transform="rotate(-90 244.9 126.6)">2</text>
<text x="267.4" y="130.7">1</text>
<text x="267.4" y="128.2">2</text>
<text x="269.5" y="129.4">1</text>
<text x="269.5" y="126.9">2</text>
<text x="235.1" y="137.6">100nF</text>
<text x="264.3" y="135.6">PZ254V-11-02P</text>
<text x="99.6" y="148.7">1</text>
<text x="100.7" y="146">H6</text>
<text x="99.6" y="151.3">2</text>
<text x="99.6" y="153.8">3</text>
<text x="101.6" y="150">1</text>
<text x="101.6" y="152.6">2</text>
<text x="101.6" y="155.1">3</text>
</g>
<g font-size="1.8" fill="#000080">
<text x="36.7" y="86.8">D1</text>
<text x="59.2" y="87.4" transform="rotate(-90 59.2 87.4)">C26</text>
<text x="98.7" y="95.9">C27</text>
<text x="32.4" y="105.3">R13</text>
<text x="65.9" y="102.8">U102</text>
<text x="103" y="102.3">D4</text>
<text x="34" y="113.6" transform="rotate(-90 34 113.6)">C23</text>
<text x="105.5" y="115.5">R14</text>
<text x="46.4" y="120.6">C25</text>
<text x="89.2" y="120.9" transform="rotate(-90 89.2 120.9)">R12</text>
<text x="102.6" y="122.5" transform="rotate(-90 102.6 122.5)">R15</text>
<text x="79.4" y="131.5">C24</text>
<text x="40.5" y="133.5">L1</text>
<text x="119.1" y="132">3.3V</text>
<text x="38.4" y="148.3">3.3V</text>
</g>
<g font-size="1.8" fill="#00f">
<text x="274.7" y="89.6">SGM-NO2</text>
<text x="59.2" y="94" transform="rotate(-90 59.2 94)">22PF</text>
<text x="71.9" y="91.7" transform="rotate(-90 71.9 91.7)">VON</text>
<text x="74.4" y="91.7" transform="rotate(-90 74.4 91.7)">VOP</text>
<text x="104" y="95.7">22PF</text>
<text x="214.5" y="92.6">SGM-IN2</text>
<text x="214.5" y="90.1">SGM-IN1</text>
<text x="242.6" y="94.5" transform="rotate(-90 242.6 94.5)">SGM-NC2</text>
<text x="274.7" y="92.1">SGM-NO1</text>
<text x="31" y="96.6" transform="rotate(-90 31 96.6)">PESD3V3Z1BSFYL-ES</text>
<text x="37" y="106.6">47K</text>
<text x="98.7" y="109.1">PESD3V3Z1BSFYL-ES</text>
<text x="207.6" y="109.4">SGM-IN2</text>
<text x="207.9" y="111.9">SGM-OUT2</text>
<text x="258.2" y="109.4">SGM-NC1</text>
<text x="278.5" y="111.9">SGM-IN1</text>
<text x="106.6" y="117.8">0R</text>
<text x="115.7" y="116.8">PA-SHDN</text>
<text x="223.6" y="114.5">SGM-NO2</text>
<text x="258.2" y="114.5">SGM-OUT1</text>
<text x="34" y="120.2" transform="rotate(-90 34 120.2)">33NF</text>
<text x="65.9" y="125.7">AW8010AFCR</text>
<text x="88.1" y="125.3" transform="rotate(-90 88.1 125.3)">47K</text>
<text x="31.8" y="126" transform="rotate(-90 31.8 126)">AW_INP</text>
<text x="46.4" y="126.7">10UF</text>
<text x="61.3" y="131.7">AW_INN</text>
<text x="73" y="131.7">33NF</text>
<text x="101.6" y="126.8" transform="rotate(-90 101.6 126.8)">10K</text>
<text x="214.4" y="126.8" transform="rotate(-90 214.4 126.8)">LINEOUTP1</text>
<text x="219.2" y="127" transform="rotate(-90 219.2 127)">LINEOUTN1</text>
<text x="274.4" y="126.7">SGM-NC1</text>
<text x="274.4" y="129.2">SGM-NC2</text>
<text x="40.5" y="135.6">10uH</text>
<text x="245.1" y="136.9" transform="rotate(-90 245.1 136.9)">SGM-NO1</text>
<text x="214.4" y="142" transform="rotate(-90 214.4 142)">SGM-OUT1</text>
<text x="219.2" y="142.3" transform="rotate(-90 219.2 142.3)">SGM-OUT2</text>
<text x="242.6" y="143.3" transform="rotate(-90 242.6 143.3)">3.3V</text>
<text x="85" y="148.5">PA-SHDN</text>
<text x="85" y="153.6">LINEOUTP1</text>
<text x="85" y="151.1">LINEOUTN1</text>
</g>
<g font-size="1.8">
<text x="61.1" y="105.6">A1</text>
<text x="65.2" y="106.6">INP</text>
<text x="61.1" y="108.1">A2</text>
<text x="61.1" y="110.6">A3</text>
<text x="65.2" y="109.1">GND</text>
<text x="65.2" y="111.7">VON</text>
<text x="78" y="111.7">VOP</text>
<text x="83.7" y="113.2">C2</text>
<text x="83.7" y="110.6">C3</text>
<text x="61.1" y="115.7">B1</text>
<text x="61.1" y="118.3">B2</text>
<text x="65.2" y="116.7">AVDD</text>
<text x="65.2" y="119.3">PVDD</text>
<text x="70" y="114.2">SHUTDOWN#</text>
<text x="78.7" y="116.7">INN</text>
<text x="83.7" y="115.7">C1</text>
<text x="61.1" y="120.8">B3</text>
<text x="65.2" y="121.8">GND</text>
</g>
</svg>
